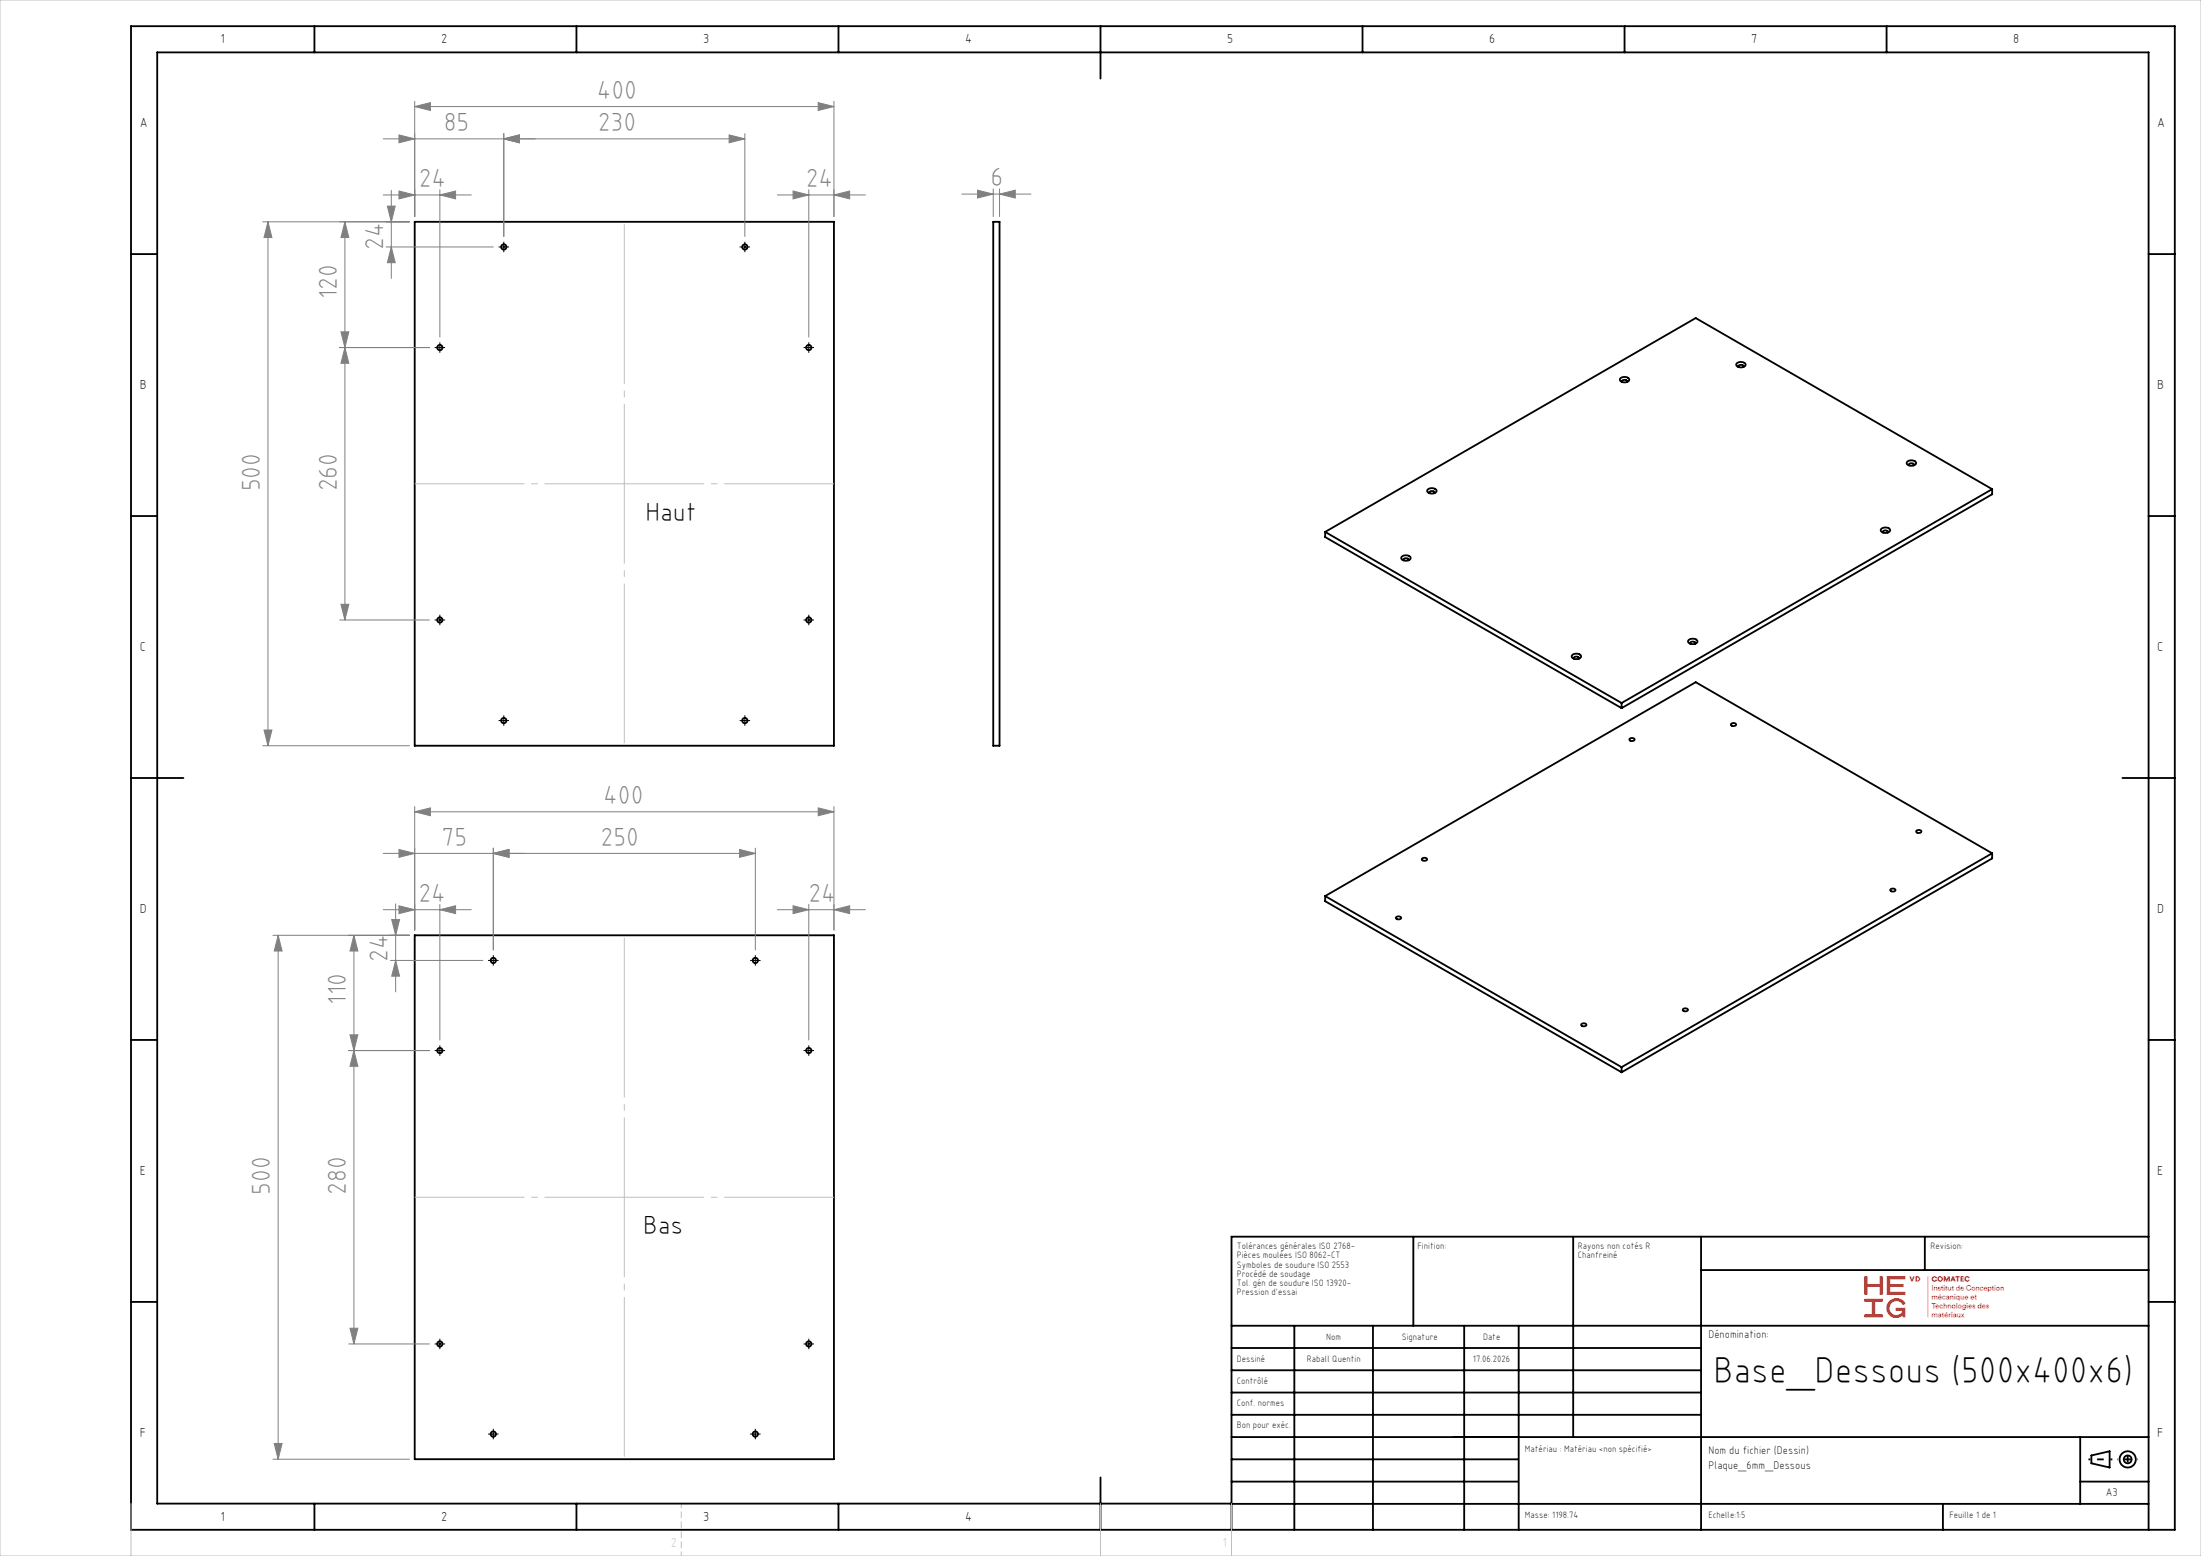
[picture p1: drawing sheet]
<svg xmlns="http://www.w3.org/2000/svg" width="420mm" height="297mm" viewBox="0 0 420 297" stroke-linecap="round" stroke-linejoin="round" font-family="sans-serif">
<g fill="none" stroke="#000" stroke-width=".35">
<path d="M25 5h390v287h-390zM60 5v5M110 5v5M160 5v5M210 5v10M260 5v5M310 5v5M360 5v5M25 48.5h5M79.1 42.3h80v100h-80zM189.5 42.3h1.2v100h-1.2zM410 48.5h5"/>
<path d="M309.2 72.2a1.03 1.03 0 0 1 1.7 .3 1.04 1.04 0 0 1-1.8-.1zM309.6 72.9a.45 .45 0 0 1 .4-.4 .45 .45 0 0 1 .5 .4M331.4 69.4a1.03 1.03 0 0 1 1.7 .3 1.04 1.04 0 0 1-1.8-.1zM331.8 70.1a.45 .45 0 0 1 .4-.5 .45 .45 0 0 1 .5 .5M25 98.5h5M272.4 93.5a1.03 1.03 0 0 1 1.7 .3 1.04 1.04 0 0 1-1.8-.2zM272.8 94.1a.45 .45 0 0 1 .4-.4 .45 .45 0 0 1 .5 .4M363.9 88.1a1.03 1.03 0 0 1 1.7 .4 1.04 1.04 0 0 1-1.8-.2zM364.3 88.8a.45 .45 0 0 1 .4-.4 .45 .45 0 0 1 .5 .4M380.1 93.4l-70.7 40.8M380.1 93.4v.9l-70.7 40.9M380.1 93.4l-56.5-32.7-70.7 40.8"/>
<path d="M410 98.5h5M252.9 101.5v1l56.5 32.7M252.9 101.5l56.5 32.7M267.5 106.3a1.03 1.03 0 0 1 1.7 .3 1.04 1.04 0 0 1-1.8-.1zM267.8 107a.45 .45 0 0 1 .5-.5 .45 .45 0 0 1 .4 .5M359 101a1.03 1.03 0 0 1 1.7 .3 1.04 1.04 0 0 1-1.8-.2zM359.3 101.7a.45 .45 0 0 1 .5-.5 .45 .45 0 0 1 .4 .5M300 125a1.03 1.03 0 0 1 1.7 .4 1.04 1.04 0 0 1-1.8-.2zM300.4 125.7a.45 .45 0 0 1 .4-.4 .45 .45 0 0 1 .5 .4M309.4 134.2v1M322.2 122.2a1.03 1.03 0 0 1 1.7 .3 1.04 1.04 0 0 1-1.8-.1zM322.6 122.9a.45 .45 0 0 1 .4-.4 .45 .45 0 0 1 .5 .4"/>
<path d="M330.3 138.2l.2-.1a.39 .39 0 0 1 .5-.1 .39 .39 0 0 1 .2 .5h-.1a.44 .44 0 0 1-.5 .1 .44 .44 0 0 1-.3-.4zM25 148.5h10M311 141l.1-.1a.39 .39 0 0 1 .6-.1 .39 .39 0 0 1 .1 .5l-.1 .1a.44 .44 0 0 1-.5 .1 .44 .44 0 0 1-.2-.5zM365.7 158.6l.2-.1a.39 .39 0 0 1 .5-.1 .39 .39 0 0 1 .1 .5h-.1a.44 .44 0 0 1-.5 .1 .44 .44 0 0 1-.2-.4zM405 148.5h10M79.1 178.5h80v100h-80zM252.9 171v1l56.5 32.7M252.9 171l56.5 32.7M266.4 175.1l.2-.1a.39 .39 0 0 1 .5-.1 .39 .39 0 0 1 .1 .5 .44 .44 0 0 1-.5 .1 .44 .44 0 0 1-.3-.4zM271.4 163.9l.1-.1a.39 .39 0 0 1 .6-.1 .39 .39 0 0 1 .1 .5l-.1 .1a.44 .44 0 0 1-.5 0 .44 .44 0 0 1-.2-.4zM360.8 169.8l.1-.1a.39 .39 0 0 1 .5-.1 .39 .39 0 0 1 .2 .5h-.1a.44 .44 0 0 1-.5 .1 .44 .44 0 0 1-.2-.4zM380.1 162.9v1l-70.7 40.8"/>
<path d="M380.1 162.9l-70.7 40.8M380.1 162.9l-56.5-32.7-70.7 40.8M25 198.5h5M301.8 195.5l.1-.1a.39 .39 0 0 1 .6-.1 .39 .39 0 0 1 .1 .5h-.1a.44 .44 0 0 1-.5 .1 .44 .44 0 0 1-.2-.4zM321.2 192.6l.1-.1a.39 .39 0 0 1 .5-.1 .39 .39 0 0 1 .2 .5l-.1 .1a.44 .44 0 0 1-.5 .1 .44 .44 0 0 1-.2-.5zM410 198.5h5M309.4 203.7v1M269.7 236.1v17M300.2 236.1v38.2M324.6 236.1v55.9M367.3 236.1v6.3M410 236.1h-175v55.9"/>
<path d="M25 248.5h5M235 253.1h175M235 257.3h89.6M247 253.1v38.9M262 253.1v38.9M279.4 253.1v38.9M289.8 253.1v38.9M324.6 242.4h85.4M410 248.5h5M235 270.1h89.6M235 265.8h89.6M235 261.6h89.6"/>
<path d="M235 278.6h54.6M235 274.3h175M397 274.3v12.8M399.1 277.8l3.5-.8v3.1l-3.5-.8zM60 287v5M110 287v5M160 287v5M210 282v10M235 287.1h175M235 287h-205v-277h380v282M235 282.8h54.6M370.8 287.1v4.9"/>
<path d="M397 282.8h13"/>
<circle cx="96.1" cy="47.1" r=".5"/>
<circle cx="142.1" cy="47.1" r=".5"/>
<circle cx="83.9" cy="66.3" r=".5"/>
<circle cx="154.3" cy="66.3" r=".5"/>
<circle cx="83.9" cy="118.3" r=".5"/>
<circle cx="154.3" cy="118.3" r=".5"/>
<circle cx="96.1" cy="137.5" r=".5"/>
<circle cx="142.1" cy="137.5" r=".5"/>
<circle cx="94.1" cy="183.3" r=".5"/>
<circle cx="144.1" cy="183.3" r=".5"/>
<circle cx="83.9" cy="200.5" r=".5"/>
<circle cx="154.3" cy="200.5" r=".5"/>
<circle cx="83.9" cy="256.5" r=".5"/>
<circle cx="154.3" cy="256.5" r=".5"/>
<circle cx="94.1" cy="273.7" r=".5"/>
<circle cx="144.1" cy="273.7" r=".5"/>
<circle cx="406" cy="278.6" r=".75"/>
<circle cx="406" cy="278.6" r="1.55"/>
</g>
<g fill="none" stroke="#808080" stroke-width=".19">
<path d="M79.1 19.3v22M156.1 19.6l3 .7-3 .8zM159.1 19.3v22M73.1 26.5h69M73.1 37.2h16.8M73.9 39.3h1.5l-.7 3zM74.7 36.3v16.8M76.1 36.5l3 .7-3 .8zM76.1 25.8l3 .7-3 .8zM79.1 20.3l3-.7v1.5zM79.1 20.3h80M83.9 37.2l3-.7v1.5z"/>
<path d="M83.9 36.2v28.1M96.1 26.5l3-.7v1.5zM96.1 25.5v19.6M139.1 25.8l3 .7-3 .8zM142.1 25.5v19.6M148.3 37.2h16.8M151.3 36.5l3 .7-3 .8zM154.3 36.2v28.1M159.1 37.2l3-.7v1.5zM183.5 37h13.2M186.5 36.3l3 .7-3 .8zM189.5 36v5.3"/>
<path d="M190.7 37l3-.7v1.5zM190.7 36v5.3M50.1 42.3h28M51.1 42.3l.8 3h-1.5zM51.1 42.3v100M65.8 42.3l.8 3h-1.5zM65.8 42.3v76M73.7 47.1h20.4M74.7 47.1l.7 3h-1.5zM64.8 66.3h17.1M65.1 63.3h1.5l-.8 3zM65.8 66.3l.8 3h-1.5z"/>
<path d="M64.8 118.3h17.1M65.1 115.3h1.5l-.8 3zM50.4 139.3h1.5l-.8 3zM50.1 142.3h28M79.1 155l3-.8v1.5zM79.1 154v23.5M79.1 155h80M156.1 154.2l3 .8-3 .7zM159.1 154v23.5M52.1 178.5h26M53.1 178.5l.7 3h-1.5zM53.1 178.5v100"/>
<path d="M67.5 178.5l.8 3h-1.5zM67.5 178.5v78M73.1 162.9h71M73.1 173.6h16.8M74.7 175.5h1.5l-.7 3zM75.5 172.5v16.8M76.1 172.9l3 .7-3 .8zM76.1 162.1l3 .8-3 .7zM83.9 173.6l3-.7v1.5zM83.9 172.6v25.9M94.1 162.9l3-.8v1.5zM94.1 161.9v19.4"/>
<path d="M141.1 162.1l3 .8-3 .7zM144.1 161.9v19.4M148.3 173.6h16.8M151.3 172.9l3 .7-3 .8zM154.3 172.6v25.9M159.1 173.6l3-.7v1.5zM66.8 197.5h1.5l-.8 3zM74.5 183.3h17.6M75.5 183.3l.7 3h-1.5zM66.5 200.5h15.4M67.5 200.5l.8 3h-1.5zM66.5 256.5h15.4"/>
<path d="M66.8 253.5h1.5l-.8 3zM52.1 278.5h26M52.3 275.5h1.5l-.7 3z"/>
</g>
<g fill="none" stroke="#000" stroke-width=".19" stroke-dasharray="30.5 1.3 1.3 1.3" stroke-linecap="butt">
<path d="M95.6 47.1h-.5M96.1 46.6v-.5M96.1 47.6v.5M96.6 47.1h.5M141.6 47.1h-.5M142.1 46.6v-.5M142.1 47.6v.5M142.6 47.1h.5M83.4 66.3h-.5M83.9 65.8v-.5M83.9 66.8v.5M84.4 66.3h.5"/>
<path d="M153.8 66.3h-.5M154.3 65.8v-.5M154.3 66.8v.5M154.8 66.3h.5M83.4 118.3h-.5M83.9 117.8v-.5M83.9 118.8v.5M84.4 118.3h.5M153.8 118.3h-.5M154.3 117.8v-.5M154.3 118.8v.5M154.8 118.3h.5"/>
<path d="M95.6 137.5h-.5M96.1 137v-.5M96.1 138v.5M96.6 137.5h.5M141.6 137.5h-.5M142.1 137v-.5M142.1 138v.5M142.6 137.5h.5M93.6 183.3h-.5M94.1 182.8v-.5M94.1 183.8v.5M94.6 183.3h.5"/>
<path d="M143.6 183.3h-.5M144.1 182.8v-.5M144.1 183.8v.5M144.6 183.3h.5M83.4 200.5h-.5M83.9 200v-.5M83.9 201v.5M84.4 200.5h.5M153.8 200.5h-.5M154.3 200v-.5M154.3 201v.5M154.8 200.5h.5"/>
<path d="M83.4 256.5h-.5M83.9 256v-.5M83.9 257v.5M84.4 256.5h.5M153.8 256.5h-.5M154.3 256v-.5M154.3 257v.5M154.8 256.5h.5M93.6 273.7h-.5M94.1 273.2v-.5M94.1 274.2v.5M94.6 273.7h.5"/>
<path d="M143.6 273.7h-.5M144.1 273.2v-.5M144.1 274.2v.5M144.6 273.7h.5"/>
</g>
<path d="M398.5 278.6h4.6" fill="none" stroke="#000" stroke-width=".35" stroke-dasharray="30.5 1.3 1.3 1.3" stroke-dashoffset="30.1" stroke-linecap="butt"/>
<path d="M406 276.6v3.8" fill="none" stroke="#000" stroke-width=".35" stroke-dasharray="30.5 1.3 1.3 1.3" stroke-dashoffset="30.5" stroke-linecap="butt"/>
<path d="M408 278.6h-4" fill="none" stroke="#000" stroke-width=".35" stroke-dasharray="30.5 1.3 1.3 1.3" stroke-dashoffset="30.4" stroke-linecap="butt"/>
<path d="M119.1 42.3v100M119.1 178.5v100" fill="none" stroke="#c0c0c0" stroke-width=".19" stroke-dasharray="30.5 1.3 1.3 1.3" stroke-dashoffset="-.5" stroke-linecap="butt"/>
<path d="M79.1 92.3h80M79.1 228.5h80" fill="none" stroke="#c0c0c0" stroke-width=".19" stroke-dasharray="30.5 1.3 1.3 1.3" stroke-dashoffset="9.5" stroke-linecap="butt"/>
<path d="M130 287v10" fill="none" stroke="#c0c0c0" stroke-width=".19" stroke-dasharray="1.3 .6" stroke-dashoffset=".4" stroke-linecap="butt"/>
<g fill="none" stroke="#000" stroke-width=".19">
<path d="M95.6 47.1h1M96.1 46.6v1M141.6 47.1h1M142.1 46.6v1M83.4 66.3h1M83.9 65.8v1M153.8 66.3h1M154.3 65.8v1M83.4 118.3h1M83.9 117.8v1M153.8 118.3h1M154.3 117.8v1"/>
<path d="M95.6 137.5h1M96.1 137v1M141.6 137.5h1M142.1 137v1M93.6 183.3h1M94.1 182.8v1M143.6 183.3h1M144.1 182.8v1M83.4 200.5h1M83.9 200v1M153.8 200.5h1M154.3 200v1"/>
<path d="M83.4 256.5h1M83.9 256v1M153.8 256.5h1M154.3 256v1M93.6 273.7h1M94.1 273.2v1M143.6 273.7h1M144.1 273.2v1"/>
</g>
<path d="M0 0h420v297h-420zM25 287v10M210 287v10M235 287v10" fill="none" stroke="#c0c0c0" stroke-width=".19"/>
<g fill="#808080">
<path d="M156.1 154.2l3 .8-3 .7zM79.1 155l3-.8v1.5z"/>
<path d="M79.1 20.3l3-.7v1.5zM156.1 19.6l3 .7-3 .8zM96.1 26.5l3-.7v1.5zM139.1 25.8l3 .7-3 .8zM94.1 162.9l3-.8v1.5zM141.1 162.1l3 .8-3 .7zM186.5 36.3l3 .7-3 .8zM190.7 37l3-.7v1.5z"/>
<path d="M76.1 36.5l3 .7-3 .8zM83.9 37.2l3-.7v1.5zM76.1 25.8l3 .7-3 .8zM96.1 26.5l3-.7v1.5z"/>
<path d="M159.1 37.2l3-.7v1.5zM151.3 36.5l3 .7-3 .8zM159.1 173.6l3-.7v1.5zM151.3 172.9l3 .7-3 .8z"/>
<path d="M50.4 139.3h1.5l-.8 3zM51.1 42.3l.8 3h-1.5z"/>
<path d="M73.9 39.3h1.5l-.7 3zM74.7 47.1l.7 3h-1.5zM65.8 42.3l.8 3h-1.5zM65.1 63.3h1.5l-.8 3zM65.8 66.3l.8 3h-1.5zM65.1 115.3h1.5l-.8 3zM53.1 178.5l.7 3h-1.5zM52.3 275.5h1.5l-.7 3zM74.7 175.5h1.5l-.7 3zM75.5 183.3l.7 3h-1.5zM67.5 178.5l.8 3h-1.5zM66.8 197.5h1.5l-.8 3zM67.5 200.5l.8 3h-1.5zM66.8 253.5h1.5l-.8 3z"/>
<path d="M76.1 172.9l3 .7-3 .8zM83.9 173.6l3-.7v1.5zM76.1 162.1l3 .8-3 .7zM94.1 162.9l3-.8v1.5z"/>
</g>
<text font-size="7.1" x="327" y="264">Base_Dessous (500x400x6)</text>
<g font-size="5" fill="#808080">
<text x="113.9" y="18.8">400</text>
<text x="84.7" y="25">85</text>
<text x="114.1" y="25">230</text>
<text x="79.9" y="35.7">24</text>
<text x="153.8" y="35.7">24</text>
<text x="189" y="35.5">6</text>
<text x="73.2" y="47.7" transform="rotate(-90 73.2 47.7)">24</text>
<text x="64.3" y="57.1" transform="rotate(-90 64.3 57.1)">120</text>
<text x="49.6" y="93.8" transform="rotate(-90 49.6 93.8)">500</text>
<text x="64.3" y="93.8" transform="rotate(-90 64.3 93.8)">260</text>
<text x="115.1" y="153.4">400</text>
<text x="84.3" y="161.4">75</text>
<text x="114.6" y="161.4">250</text>
<text x="79.8" y="172.1">24</text>
<text x="154.3" y="172.1">24</text>
<text x="74" y="183.6" transform="rotate(-90 74 183.6)">24</text>
<text x="66" y="191.8" transform="rotate(-90 66 191.8)">110</text>
<text x="51.6" y="228" transform="rotate(-90 51.6 228)">500</text>
<text x="66" y="228" transform="rotate(-90 66 228)">280</text>
</g>
<g font-size="5">
<text x="123.2" y="99.5">Haut</text>
<text x="122.7" y="235.5">Bas</text>
</g>
<g font-size="2.5">
<text x="42.1" y="8.2">1</text>
<text x="84.2" y="8.2">2</text>
<text x="134.2" y="8.2">3</text>
<text x="184.2" y="8.2">4</text>
<text x="234.2" y="8.2">5</text>
<text x="284.2" y="8.2">6</text>
<text x="334.2" y="8.2">7</text>
<text x="384.2" y="8.2">8</text>
<text x="26.7" y="24.2">A</text>
<text x="411.7" y="24.2">A</text>
<text x="26.7" y="74.2">B</text>
<text x="411.7" y="74.2">B</text>
<text x="26.7" y="124.2">C</text>
<text x="411.7" y="124.2">C</text>
<text x="26.7" y="174.2">D</text>
<text x="411.7" y="174.2">D</text>
<text x="26.7" y="224.2">E</text>
<text x="411.7" y="224.2">E</text>
<text x="26.7" y="274.2">F</text>
<text x="411.7" y="274.2">F</text>
<text x="42.1" y="290.2">1</text>
<text x="84.2" y="290.2">2</text>
<text x="134.2" y="290.2">3</text>
<text x="184.2" y="290.2">4</text>
</g>
<text font-size="2.5" fill="#e1251b" x="355.8" y="251.5">⟫</text>
<text font-size="2.5" fill="#c0c0c0" x="128" y="295.3">2</text>
<g font-size="2.1">
<text x="326" y="255.5">Dénomination:</text>
<text x="326" y="277.5">Nom du fichier (Dessin)</text>
<text x="326" y="280.5">Plaque_6mm_Dessous</text>
<text x="401.9" y="285.5">A3</text>
</g>
<g font-size="1.8">
<text x="236" y="238.4">Tolérances générales ISO 2768-</text>
<text x="270.5" y="238.4">Finition:</text>
<text x="301.1" y="238.4">Rayons non cotés R</text>
<text x="368.4" y="238.4">Revision:</text>
<text x="236" y="240.2">Pièces moulées ISO 8062-CT</text>
<text x="236" y="242">Symboles de soudure ISO 2553</text>
<text x="236" y="243.7">Procédé de soudage</text>
<text x="236" y="245.5">Tol. gén de soudure ISO 13920-</text>
<text x="301.1" y="240.2">Chanfreiné</text>
<text x="236" y="247.3">Pression d'essai</text>
<text x="253.1" y="255.7">Nom</text>
<text x="267.5" y="255.7">Signature</text>
<text x="283" y="255.7">Date</text>
<text x="236" y="260">Dessiné</text>
<text x="249.4" y="260">Raball Quentin</text>
<text x="281.1" y="260">17.06.2026</text>
<text x="236" y="264.1">Contrôlé</text>
<text x="236" y="268.3">Conf. normes</text>
<text x="236" y="272.5">Bon pour exéc.</text>
<text x="291" y="277.2">Matériau : Matériau &lt;non spécifié&gt;</text>
<text x="291" y="289.8">Masse: 1198.74</text>
<text x="326" y="289.8">Echelle:1:5</text>
<text x="372" y="289.8">Feuille 1 de 1</text>
</g>
</svg>
